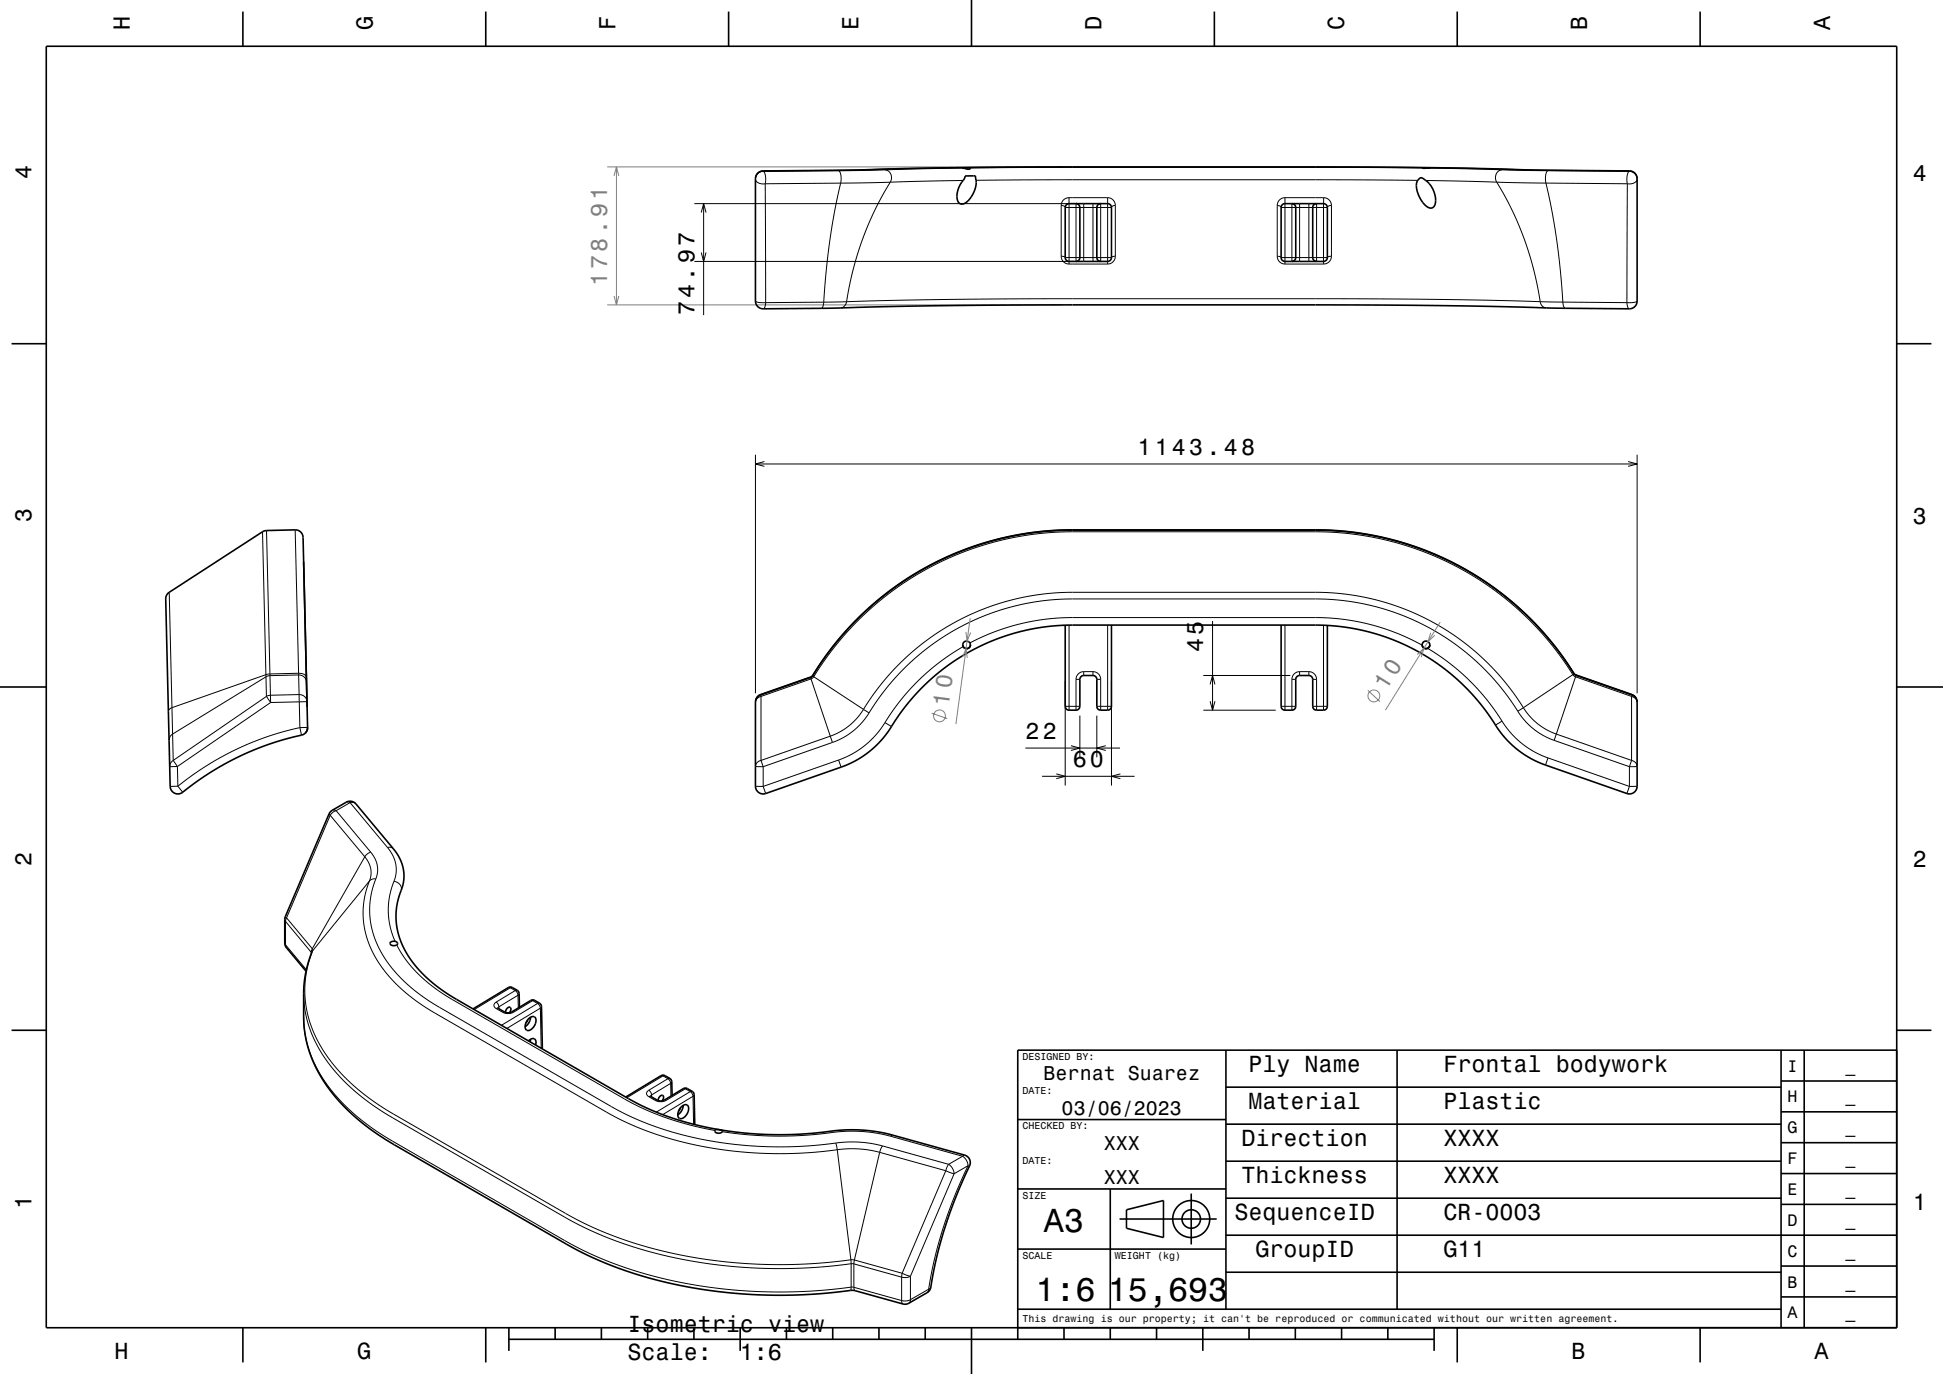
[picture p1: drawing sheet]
<svg xmlns="http://www.w3.org/2000/svg" width="420mm" height="297mm" viewBox="0 0 420 297" stroke-linecap="round" stroke-linejoin="round" font-family="sans-serif">
<g fill="none" stroke="#000" stroke-width=".22">
<path d="M165 36.9h.1M165 37a2.66 2.66 0 0 1 .4 2.7M165 37a1.42 1.42 0 0 0-1.5 .8 1.42 1.42 0 0 0 .2 1.6l.9 .3h.8M165 36.9a1.67 1.67 0 0 0-1.7 1.7M165 36.9v.1M165.4 39.7l.1 25.7M179.9 36.8h.1M179.9 36.8l-14.9 .1M181.3 36.9l.3 .3 .2 .7-.1 1.7M181.3 36.9l-16.3 .1M181.7 39.6l-1.2 5.6-1.1 6.8-.8 6.3-.5 7M181.7 39.6l-16.3 .1"/>
<path d="M187.9 36.7l-8 .1M187.9 36.7h-.1M191.3 36.7l-10 .2M191.3 36.7a1.71 1.71 0 0 1 1.1 2.7M192.4 39.4l-10.7 .2M192.4 39.4l-3.4 6.2-2.6 6.3-2 6.5-1.4 6.8M208.2 39l-15.8 .4M208.2 36.3l-16.9 .4M209.7 36.3l75-.1 22.7 .1M211 39l74.9-.1 20.6 .1M308.2 39l15.3 .4M308.6 36.3l16.1 .4"/>
<path d="M323.5 39.4l10.7 .2M323.5 39.4l3.3 6 2.7 6.2 2.1 6.8 1.3 6.8M324.7 36.7l9.9 .2M324.7 36.7a1.71 1.71 0 0 0-1.2 2.7M328.1 36.7l-13.6-.4-17.8-.2h-66.4l-23.6 .1-18.8 .5M328.1 36.7l7.8 .1M328.1 36.7h.1M334.2 39.6l1.2 5.5 1.1 6.7 .8 6.7 .5 6.8M334.2 39.6l17.6 .1M334.6 36.9a2.73 2.73 0 0 0-.4 2.7M334.6 36.9l17.6 .1M335.9 36.8h.1"/>
<path d="M335.9 36.8l16.3 .1M351.8 39.7l-.1 25.7M352.2 37a2.71 2.71 0 0 0-.4 2.7M352.2 36.9a1.67 1.67 0 0 1 1.7 1.7M352.2 37a1.46 1.46 0 0 1 1.4 .8 1.46 1.46 0 0 1-.1 1.5 2.27 2.27 0 0 1-1.7 .4M352.2 36.9v.1M352.2 36.9h.1M150.1 56.5h82.2M150.1 44h82.2M151.6 45.9l.5-1.9 .5 1.9M151.6 54.6l.5 1.9 .5-1.9M152.1 44v24.1"/>
<path d="M229.4 55.4l.5 .1 .4 .2h10l.1-.2 .7-.1M229.4 44.4l.6 .1 .3 .3h10l.1-.2 .7-.2M229.4 55.4a1.69 1.69 0 0 0 1.7 1.7M229.4 44.4v11M231.1 42.7v14.4M231.1 42.7a1.69 1.69 0 0 0-1.7 1.7M231.1 57.1h8.3M231.1 42.7h8.3M232.6 44v12.5M234.3 44v12.5M236.3 44v12.5M237.9 44v12.5"/>
<path d="M239.4 42.7a1.67 1.67 0 0 1 1.7 1.7M239.4 42.7v14.4M241.1 55.4a1.68 1.68 0 0 1-1.7 1.7M241.1 44.4v11M276.1 55.4l.5 .1 .3 .2h10l.2-.2 .7-.1M276.1 44.4l.5 .1 .3 .3h10l.2-.2 .7-.2M276.1 55.4a1.68 1.68 0 0 0 1.7 1.7M276.1 44.4v11M277.8 42.7a1.68 1.68 0 0 0-1.7 1.7M277.8 42.7v14.4M277.8 57.1h8.3M277.8 42.7h8.3"/>
<path d="M279.3 44v12.5M280.9 44v12.5M282.9 44v12.5M284.6 44v12.5M286.1 42.7v14.4M286.1 42.7a1.69 1.69 0 0 1 1.7 1.7M287.8 55.4a1.69 1.69 0 0 1-1.7 1.7M287.8 44.4v11M163.3 65.1l.8 .3h1.4M165.5 65.4v.3a1.11 1.11 0 0 1-.5 1.1M178.1 65.3l-.1 .3a1.11 1.11 0 0 1-.5 1M178.1 65.3l-12.6 .1"/>
<path d="M183 65.2l-4.9 .1M183 65.2a1.5 1.5 0 0 1-1.3 1.4M332.9 65.2l4.9 .1M332.9 65.2l-14.3-.4-19.6-.2h-70.7l-26.8 .2-18.5 .4M332.9 65.2a1.5 1.5 0 0 0 1.4 1.4M337.8 65.3v.2a1.14 1.14 0 0 0 .6 1.1M337.8 65.3l13.9 .1M351.7 65.4v.3a1.14 1.14 0 0 0 .5 1.1M353.9 65.1l-.8 .3h-1.4M163.3 98.3v51.6M165.2 99.8l-1.9 .5 1.9 .5M351.9 99.8l2 .5-2 .5"/>
<path d="M353.9 98.3v51.6M56.7 114.9l.8 30.9M57.6 114.7l.7 31M63.8 114.5l.7 31M163.3 100.3h190.6M36.6 128l.8 36.4M208.2 139.8l-5 3.3-4.6 3.9-4 4.4-3.3 4.8M209.7 139l4.3-2 4.7-1.7 4.9-1.1 4.7-.6 3.3-.1h53.1l6 .4 5.6 1.1 5.9 2 5.2 2.5M231.1 135.1v18.4M239.4 135.1v18.4M262.1 134.2v19.3M277.8 135.1v18.4"/>
<path d="M286.1 135.1v18.4M57.5 145.8l-20.3 7.2-.5 .3-.3 .4M57.5 145.8v.5M57.5 146.3l-20.2 12.4-.5 .5-.3 .8M57.5 146.3l.1 4.2M57.6 150.5l.9-.2 6.2-.2a1.63 1.63 0 0 1 1.7 1.6l-7.9 .2M57.6 150.5l-20.2 13.9M57.6 150.5l.9 1.4M58.3 145.7l-.8 .1M58.3 145.7l.1 .3M58.4 146l-.9 .3M58.4 146l.1 5.9"/>
<path d="M58.5 151.9l-20.1 13.8M64.5 145.5h.2a1.41 1.41 0 0 1 1.5 .9M64.5 145.5l-6.2 .2M64.5 145.5l.1 .4M64.6 145.9a1.63 1.63 0 0 1 1.7 1.5M64.6 145.9l-6.2 .1M64.6 145.9l.2 11.4M64.8 157.3l-6.8 1.9-3.8 1.4-3.5 1.5-6.2 3.5-6.1 4.4M64.8 157.3l.4 1.6M66.3 149.6h.1M66.4 152.8v.1M66.5 157.2l-1.7 .1"/>
<path d="M66.5 157.2v.1M164.4 150.3l.1 .2M164.4 150.1h.1M164.4 150.3a1.68 1.68 0 0 0-1.1 1.6 1.42 1.42 0 0 1 1.2-1.4M164.4 150.1a1.68 1.68 0 0 0-1.1 1.6M164.4 150.1v.2M164.5 150.5v13.9M175.2 146.5l.1 .3M175.2 146.4h.1M175.2 146.4v.1M175.2 146.5l-10.8 3.8M175.2 146.4l-10.8 3.7"/>
<path d="M175.3 146.8l4.2 12.3M175.3 146.8l-10.8 3.7M175.7 146.1l.2 .2M175.7 146.1l-.5 .4M175.7 146l-.5 .4M175.7 146h.1M175.7 146v.1M175.9 146.3l-.6 .5M175.9 146.3l10.7 7M179.5 159.1l.4 1.4M179.5 159.1l-15 5.3M186.6 153.3l1.3 .8"/>
<path d="M186.6 153.3l-1.4 2-1.6 1.5-1.9 1.3-2.2 1M187.9 154.1l-1.6 2.1-1.8 1.7-2.1 1.4-2.5 1.2M191.3 156.2l-2 2.7-2.4 2.2-2.7 1.9-2.9 1.3M191.3 156.2l1.4 .8M230.3 147.2v22.6M230.3 152.7h3.1M232.6 146.8v6.7M232.6 146.8h.8M233.4 154.7v9M234.3 145.2a1.67 1.67 0 0 0-1.7 1.6M234.3 145.2h2M234.3 145.2v.8"/>
<path d="M236.3 145.2a1.67 1.67 0 0 1 1.6 1.6M236.3 145.2v.8M237.1 154.7v9M237.1 152.7h3.2M237.1 146.8h.8M237.9 146.8v6.7M240.3 147.2v22.6M260.1 153.5h15.7M260.1 146h18.8M261.6 147.9l.5-1.9 .5 1.9M261.6 151.6l.5 1.9 .5-1.9M276.9 152.7h3.2"/>
<path d="M279.3 146.8v6.7M279.3 146.8h.8M280.9 145.2a1.67 1.67 0 0 0-1.6 1.6M280.9 145.2h2M280.9 145.2v.8M282.9 145.2a1.67 1.67 0 0 1 1.7 1.6M282.9 145.2v.8M283.8 152.7h3.1M283.8 146.8h.8M284.6 146.8v6.7M308.6 140.1l4.9 3.4 4.2 3.6 3.6 4.1 3.4 4.7M324.7 155.9l1.9 2.6 2.4 2.2 2.7 1.8 2.9 1.3"/>
<path d="M324.7 155.9l-1.4 .8M328.1 153.7l-2.7-3.9-3.2-3.8-3.2-3.2-4.3-3.4-3.7-2.5-4.4-2.4-4.4-1.8-5-1.6-5.6-1.1-5.8-.5h-54l-3.2 .1-3.5 .3-3.7 .6-3.2 .8-6.1 2.1-5.6 2.7-5.5 3.6-4.9 4.2-4.4 4.8-2 2.6-1.8 2.8M328.1 153.7l1.3 1.9 2 1.9 2.3 1.5 2.2 1M329.3 153l-2.7-3.9-3.4-4.1-3.5-3.5-4.1-3.3-4.6-3-4.4-2.3-4.7-1.9-4.7-1.4-5.7-1.1-6-.5h-54.2l-6.7 .5-6.6 1.4-6.4 2.1-5.9 2.9-2.9 1.8-2.9 2-5.1 4.4-4.4 4.8-3.8 5.4M329.3 153l-1.2 .7M329.3 153l1.5 2 1.6 1.5 1.9 1.2 2.1 1M336.4 158.7l-.5 1.3M336.4 158.7l16.3 5.7M340 145.8l-3.4-4.9-3.7-4.4-4.4-4.5-4.8-3.9-5.2-3.5-5-2.8-5.3-2.3-6.1-2.1-3.9-1-4.2-.7-7.4-.7-55.3-.1-4.2 .2-4.3 .5-4.4 .7-3.6 .9-3.9 1.2-3.7 1.4-4.1 1.8-3.6 1.8-3.4 2.1-3.3 2.3-3.1 2.5-3.2 2.8-3 3-2.7 3.3-2.6 3.4-2.3 3.5M340 145.8l.6 .5M340 145.8l-10.7 7.2M340.2 145.5h.1"/>
<path d="M340.2 145.7l-3.2-4.8-4-4.8-4.5-4.4-4.6-3.8-4.7-3.3-5.2-2.9-6-2.6-5.7-1.9-3.9-1-4.1-.8-3.8-.4-3.9-.3h-55.3l-4 .1-4.2 .5-4.2 .7-4.4 1-3.8 1.2-3.8 1.4-3.4 1.5-4 2-3.6 2.2-3.5 2.5-3.3 2.6-3.2 2.9-2.9 3.1-2.7 3.2-2.4 3.2-2.2 3.3M340.2 145.7l-.2 .1M340.2 145.7l.5 .3M340.2 145.5l-3.4-4.9-3.8-4.6-4.5-4.4-4.6-3.8-4.9-3.4-5.5-3.1-5.5-2.4-5.7-1.9-3.9-.9-4.1-.8-3.8-.5-3.9-.2-55.3-.1-4.2 .2-4.3 .4-4.2 .8-3.8 .9-3.9 1.1-3.7 1.4-3.7 1.6-4 2.1-3.8 2.3-3.3 2.3-3.1 2.5-3.2 2.9-2.9 3-2.6 3.1-2.7 3.6-2.2 3.3M340.2 145.5l.5 .4M340.2 145.5v.2M340.6 146.3l-4.2 12.4M340.6 146.3l12.1 4.2M340.7 146l-.1 .3M340.7 145.9h.1M340.7 145.9v.1M340.7 146l12.1 4.3"/>
<path d="M340.7 145.9l12.1 4.2M352.7 150.5v13.9M352.8 150.3l-.1 .2M352.8 150.1h.1M352.8 150.1a1.67 1.67 0 0 1 1.1 1.6M352.8 150.3a1.66 1.66 0 0 1 1.1 1.6 1.43 1.43 0 0 0-1.2-1.4M352.8 150.1v.2M37.4 164.4l-.5 .5-.2 .8h1.7M37.4 164.4l1 1.3M38.4 165.7v4.3M38.4 170h-1.6M38.4 170l1.1 1.2"/>
<path d="M71.1 175.9l.3 .3M71.4 176.2l7.5 9M71.4 176.2l-9.5 22.2M71.8 175.2l.3-.1 .6 .1M72.7 175.2l-.7 .3-.6 .7M72.7 175.2l7.4 9M74.8 173.4l.4-.1 .5 .2M75.7 173.5h.8l.5 .3M75.7 173.5l8.1 9.7M75.7 173.5l-3 1.7M163.3 170h1.7M164.5 164.4l.5 1.3"/>
<path d="M164.5 164.4a1.24 1.24 0 0 0-1.1 1.3h1.6M165 170l.5 1.5M165 165.7v4.3M179.9 160.5l-14.9 5.2M181.3 164.3l.5 1.5M181.3 164.3l-16.3 5.7M221.7 161.7h20.4M225.3 167.8h20M228.3 167.3l2 .5-2 .5M231.5 161.2l1.9 .5-1.9 .5M239 161.2l-1.9 .5 1.9 .5M242.2 167.3l-1.9 .5 1.9 .5"/>
<path d="M334.6 163.8l-.5 1.6M334.6 163.8l17.6 6.2M335.9 160l16.3 5.7M352.2 170l-.5 1.5M352.2 165.7v4.3M352.7 164.4l-.5 1.3M352.7 164.4a1.32 1.32 0 0 1 1.1 1.3h-1.6M353.9 170h-1.7M61.6 198.8l.1 .4M61.7 198.1l.2 .3M61.7 199.2l5.6 6.6M61.7 199.2v5"/>
<path d="M61.9 198.4l-.2 .8M61.9 198.4l5.6 6.7M78.9 185.2l.8 1.2 .4 1.3 .1 1.3-.3 1.4M78.9 185.2l-11.4 19.9M79.9 190.4l-.9 2.9-.5 2.8 .1 3.1 .5 2.8 .9 2.7 1.5 2.8 1.9 2.7 2.4 2.7 3.3 2.8 3.7 2.6 38.3 22.1 4.7 2.4 5.8 2.3 5.8 1.7 6.3 1.3 6.6 .9 7.5 .4 6.7-.2 6.5-.7M79.9 190.4l-12.3 15.1M80.1 184.2l.9 1.4 .6 1.5v1.4l-.4 1.5M80.1 184.2l-.6 .3-.6 .7M81.2 190l-.9 2.8-.4 3 .1 2.9 .6 2.9 1 2.7 1.4 2.6 1.9 2.6 2.4 2.6 3.4 2.8 3.4 2.3 38.2 22.1 4.7 2.4 5.6 2.2 6 1.7 5.9 1.2 7.1 .8 6.3 .3 6.5-.2 6.2-.6M81.2 190h-.7l-.6 .4M83.8 183.2l1.2 1.9 .6 1.8v1.9l-.4 1.7M83.8 183.2h.8l.4 .3"/>
<path d="M85.2 190.5l-1 3.3-.3 3.1 .4 3.4 1.1 3.2M85.2 190.5a1.66 1.66 0 0 1 1.5 2M61.6 203.8l.1 .4M61.7 204.2l.2 .7M61.7 204.2l4.5 5.4M65.6 214.8l.2 2.9 .6 2.8 1.1 3.2 1.2 2.5 1.5 2.5 2.3 2.9 2.5 2.7 2.4 2.2 3.2 2.4 3.7 2.4 37.9 21.9 3.5 1.9 6.2 2.7 6.4 2.2 7.1 1.8 7.4 1.3 7.1 .8 8 .3 8.2-.2 7.9-.8M65.6 219.8l.2 2.9 .6 2.9 1.1 3.1 1.2 2.5 1.5 2.6 2.2 2.8 2.2 2.4 2.8 2.5 3.2 2.5 4 2.5 37.5 21.7 3.6 1.9 6.6 2.9 6.5 2.2 6.6 1.6 7.9 1.4 7.9 .8 8 .3 7.2-.3 7.6-.8M67.3 205.8l.1 .2M67.3 205.8v.3M67.5 205.1l.1 .4M67.5 205.1l-.2 .7M67.6 205.5l-1.1 3.4-.6 3.6 .1 3.3 .5 3.5 1.2 3.5 1.5 3.1 2.4 3.6 2.7 3.1 4.3 3.9 5 3.4 39 22.6 6.4 3.2 6.7 2.5 7.8 2.3 7.8 1.5 7.8 1 8.3 .4 8.2-.3 8.3-.8"/>
<path d="M67.6 205.5l-.2 .3M85.8 204.2l1.9 3.2 2.6 3.1 3.4 2.9 3.9 2.6 40.1 23 3.6 1.6 4 1.5 4.3 1.2 4.9 1.1M107.2 216.6l.4 .4 .3 .6M107.2 216.6a.74 .74 0 0 0-.4 .7 .74 .74 0 0 0 .4 .7M107.2 218l1.5 .8M107.7 218h-.5M107.9 217.6l-.3 .3M107.9 217.6v.5M109.1 218.8h-.4M109.9 213.5h.4M110.3 213.5l1.1 .6M110.3 213.5l-7.8 4.7"/>
<path d="M110.6 218.8h.4M110.7 213.5h-.4M111 218.8h-.1a2.55 2.55 0 0 1-2.2 0M111.4 214.1l.3 .4 .3 .6M111.4 214.1l-4.2 2.5M111.8 214.1h-.4M112 215.1l-4.1 2.5M112 215.1v2.8M112.2 214.8l-.2 .3M114.7 216.3h.4M115.1 216.3l1.1 .6M115.1 216.3l-4.1 2.5"/>
<path d="M115.6 216.2l-.5 .1M116.2 216.9l.4 .4 .2 .6M116.2 216.9l-7.8 4.7M116.6 216.9h-.4M116.8 217.9l.2 8.7M116.8 217.9l-7.2 4.4M117 217.6l-.2 .3M117.2 226.3l-.2 .3M140.2 235.7a.74 .74 0 0 0-.4 .7 .74 .74 0 0 0 .4 .7M140.2 235.7l.4 .3 .2 .7M140.2 237.1l1.5 .8M140.7 237l-.5 .1"/>
<path d="M140.8 236.7l-.2 .3M140.8 236.7l.1 .4M142.1 237.8l-.4 .1M142.9 232.5l.4 .1M143.3 232.6l-7.8 4.7M143.3 232.6l1.1 .6M143.6 237.8h.4M143.7 232.5l-.4 .1M144 237.8l-.1 .1a2.58 2.58 0 0 1-2.2 0M144.4 233.2l.3 .3 .3 .7M144.4 233.2l-4.2 2.5M144.8 233.1l-.4 .1"/>
<path d="M145 234.2v2.7M145 234.2l-4.2 2.5M145.2 233.8l-.2 .4M147.7 235.3h.4M148.1 235.3l1.1 .7M148.1 235.3l-4.1 2.5M148.6 235.3h-.5M149.2 236l.4 .3 .2 .7M149.2 236l-7.3 4.4M149.6 235.9l-.4 .1M149.8 237l-6.6 3.9M149.8 237l.1 6"/>
<path d="M150 236.6l-.2 .4M156.1 244.6l5.7 .7 6.2 .3 6-.2 5.7-.6M179.5 244.5l.2 .3M179.7 244.8l3.3-.3 3.3 .1 3.2 .3 3 .7M180.6 247.1l2.6-.2h2.5l2.7 .3 2.4 .5M180.6 247.1l.4 1.4M181 248.5l2.4-.2h2.2l2.5 .3 2.1 .5M181 248.5l2.9 23.8M190.2 249.1l-5.5 23.3M190.2 249.1l14.2 4M190.8 247.7l-.6 1.4M190.8 247.7l14.3 4"/>
<path d="M192.5 245.6l15.6 4.3M193 245.4l-.5 .2M204.4 253.1l1.8 .6M204.4 253.1l-9.4 22.1M205.1 251.7l-.7 1.4M205.1 251.7a2.65 2.65 0 0 1 1.1 2M206.2 253.7l-9.4 22.2M208.1 249.9l.1 .1a2.62 2.62 0 0 1 1.1 2M208.1 249.9l-3 1.8M208.5 249.7l-.4 .2M209.3 252l-3.1 6.9-2.3 6.5-1.9 6.9-1.3 6.4M209.3 252h.3"/>
<path d="M209.3 252l-3.1 1.7M183.9 272.3l.8 .1M183.9 272.3l.1 .9M184 273.2h.6M184 278.2l.6 .1M184 278.2l-.2 .7M184 273.2v5M184.6 278.3l.1 .5 .2 .2M184.6 273.2v5.1M184.6 273.2l10.3 2.9M184.6 278.3l10.3 2.8M184.7 272.4l-.1 .8"/>
<path d="M184.7 272.4l10.3 2.8M194.9 276.1v5M195 275.2l-.1 .9M195 275.2l1.8 .7M196.8 275.9a2.66 2.66 0 0 1-1.9 .2M196.8 275.9v5M200.7 278.7l-.3 .7M200.7 278.7l-3.9 2.2M201.2 278.2l-.5 .5M194.9 281.1l.1 .5 .2 .3M196.8 280.9v.1a2.66 2.66 0 0 1-1.9 .1M196.8 280.9l-.1 .5-.2 .3"/>
</g>
<g fill="none" stroke="#808080" stroke-width=".22">
<path d="M131.3 36.1h98.5M132.7 38l.6-1.9 .5 1.9M133.3 36.1v29.8M131.3 65.9h98.5M132.7 64l.6 1.9 .5-1.9M208.8 136.6l.2 2 .8-1.9M209.6 138.9a.83 .83 0 0 1 .1 .9 .83 .83 0 0 1-.9 .4M209.7 133.6l-3.1 22.9M308.1 138.6a.83 .83 0 0 0-.7 .9 .83 .83 0 0 0 .9 .7 .83 .83 0 0 0 .8-.8M309.3 136.8l-.6 1.9 1.4-1.4M311.3 134.4l-11.8 19.1M201.4 154.2l3.4 1.1"/>
<path d="M208.1 142.1l.7-1.9 .3 2M295.7 149.2l2.6 2.4M306.3 141.5l1.5-1.4-.6 1.9"/>
<circle cx="203.1" cy="154.7" r="1.28"/>
<circle cx="297" cy="150.4" r="1.28"/>
</g>
<g fill="none" stroke="#000" stroke-width=".35">
<path d="M10 10h400v277h-400zM52.5 2.5v7.5M105 2.5v7.5M157.5 2.5v7.5M210 0v10M262.5 2.5v7.5M315 2.5v7.5M367.5 2.5v7.5M163.8 37.4l.4-.3 .8-.2 17.8-.1 22.2-.5 21.2-.2h71.1l19.8 .3 14.7 .4 20.4 .1a1.67 1.67 0 0 1 1.7 1.7v26.5a1.66 1.66 0 0 1-1.7 1.7l-15.9-.2-25.3-.5-26.6-.2-71.6 .1-16.9 .2-16.9 .4-14 .2a1.67 1.67 0 0 1-1.7-1.7v-26.5l.1-.6zM208.1 36.3l1.7 .1a1.84 1.84 0 0 1-1.7-.1zM208.6 38h2.2a5.5 5.5 0 0 1-2.6 6.1 1.29 1.29 0 0 1-1.3-1.7 7.2 7.2 0 0 1 1.7-4zM209.7 36.3h.1"/>
<path d="M306.8 38.6l.3-.2a5.1 5.1 0 0 1 2.9 6.1 1.26 1.26 0 0 1-2-.3 5.2 5.2 0 0 1-1.6-5.1zM307.4 36.3h1.2M307.4 36.3h.1M308.6 36.3h.5zM308.6 36.3h-1.2M230.4 44.3l.7-.3h8.4l.6 .4 .2 .4v10.9l-.4 .7-.5 .1h-8.3l-.7-.4-.1-.4v-10.9zM232.6 44l.5 .2 .3 .6v10.9l-.2 .5-.6 .3M237.9 44l-.6 .3-.2 .5v10.9l.3 .6 .5 .2M277.1 44.3l.7-.3h8.4l.6 .4 .1 .4v10.9l-.3 .7-.5 .1h-8.3l-.7-.4-.2-.4v-10.9zM279.3 44l.5 .2 .3 .6v10.9l-.2 .5-.6 .3M284.6 44l-.5 .2-.3 .6v10.9l.3 .6 .5 .2M2.5 74.3h7.5"/>
<path d="M410 74.3h7.5M208.1 139.4a.83 .83 0 0 0 .8 .8 .83 .83 0 0 0 .9-.8M240.3 135.1v17.6l-.2 .5-.7 .3h-1.8l-.5-.6v-6.1l-.3-.6-.5-.2h-2.3l-.5 .5-.1 6.2-.2 .5-.6 .3h-1.6l-.6-.4-.1-.4v-17.6M276.9 135.1v17.6l.2 .4 .6 .4h1.8l.5-.5 .1-6.2 .2-.5 .6-.3h2.1l.4 .2 .3 .4 .1 6.1 .1 .4 .6 .4h1.6l.5-.1 .3-.4v-17.8M307.4 139.4a.83 .83 0 0 0 .8 .8 .83 .83 0 0 0 .9-.8M0 148.5h10M66.2 146.4l.3 10.8M66.3 149.6l-.8-33.4a1.66 1.66 0 0 0-1.7-1.7l-6.2 .2-.7 .2-20.3 13.1-.7 .8-.1 .7 1 40.5a1.76 1.76 0 0 0 1.3 1.6 1.76 1.76 0 0 0 1.9-.8l5.5-3.8 6-3.4 6.4-2.6 6.6-1.9a1.9 1.9 0 0 0 2-1.9M66.5 157.2l-.1 .6-.4 .7M163.8 150.5l.6-.4 11.1-3.9 2.8-4.2 2.3-2.9 2.4-2.9 3.5-3.6 3.4-3 3.7-2.9 3.6-2.3 3.6-2.1 3.6-1.8 3.7-1.6 3.8-1.3 4.1-1.1 4.1-.9 3.7-.6 7.5-.5 55.8 .1 4.2 .3 3.5 .5 3.9 .7 4.1 1.1 5.2 1.7 6 2.7 5.2 2.9 4.9 3.4 4.4 3.7 4.5 4.4 3.3 4 4.3 5.9 12.2 4.2a1.67 1.67 0 0 1 1.1 1.6v18.4a1.67 1.67 0 0 1-2.2 1.4l-18.2-6.3-2.1-1-2.1-1.2-2-1.6-2-1.9-4.9-6.9-4-4.4-4.8-4.1-5.2-3.4-5.2-2.4-5.5-1.8-5.4-1-5.7-.4h-54.3l-6.2 .7-5.8 1.4-4.3 1.5-3.8 1.8-3.6 2.2-3.9 2.8-3.1 2.9-2.9 3.1-1.9 2.3-2.8 4.3-1.5 2-2 1.9-2.2 1.6-3.8 2-17 5.9a1.67 1.67 0 0 1-2.2-1.5v-18.3l.1-.5zM410 148.5h10M61.9 204.9l-.3-1.1v-5l.1-.7 9.5-22.2 .4-.6 3.2-1.9a1.67 1.67 0 0 1 2.2 .4l8.2 9.9a8.9 8.9 0 0 1 1.1 9.9 15.6 15.6 0 0 0 3.5 15.1 32.3 32.3 0 0 0 8.9 7.3l37.7 21.8a68.6 68.6 0 0 0 34.7 7.4l4.2-.2 7.5-.8h2.5l3.2 .3 3.8 .7 16.4 4.5a1.84 1.84 0 0 1 .6 3l-2.8 6.2-2.2 6.3-1.9 6.6-1.2 6.7-.4 .6-4.4 2.6-.7 .2-11.4-3a106.9 106.9 0 0 1-52.7-5.6l-3.8-1.6-4.5-2.3-38.9-22.4a39.9 39.9 0 0 1-16.8-17.6 24.2 24.2 0 0 1-2-9.6v-5.7l.2-2.3 .6-3 1-3"/>
<path d="M61.9 204.9h.1M61.9 204.9l4.3 5M84.4 203.7a.89 .89 0 0 1 .9-.3 .89 .89 0 0 1 .6 .7 1.01 1.01 0 0 1-1.6-.2zM107.6 217.9l1.6 .9 .9 .1 4.8-2.7h.7l1.1 .7 .3 .7 .1 9.1M109.3 218.8a.88 .88 0 0 1 1.1-1v.5l-.3 .6M112.3 217.7l-.1-3.2-.4-.4-1.5-.8-8 4.8M114.7 219.9l-.4 1.2-.8 .8M2.5 222.7h7.5M114.1 220.4l-.4 .7M114.2 220.3a.86 .86 0 0 1 .8-.6 .86 .86 0 0 1 .8 .5 2.2 2.2 0 0 1-1.8 2.5 1.38 1.38 0 0 1-.1-2zM114.2 225a.84 .84 0 0 1 .9-.5 .84 .84 0 0 1 .8 .7l-.1 .7M114.7 224.6l-.1 .6"/>
<path d="M140.6 236.9l1.6 1 .7 .1 .7-.2 4.3-2.6h.4l1.3 .7 .4 .7 .2 6.5M142.3 237.9a.96 .96 0 0 1 1-1.1l.1 .5-.3 .7M145.3 236.8l-.1-3.2-.4-.5-1.5-.7-8 4.7M147.1 239.5l-.4 .7M147.2 239.3a.86 .86 0 0 1 .8-.6 .86 .86 0 0 1 .8 .6 2.19 2.19 0 0 1-1.8 2.5 1.38 1.38 0 0 1-.1-2.1zM147.7 238.9v.1a2.63 2.63 0 0 1-1.2 2M265 235h120M265 227v56M302 227v56M385 233.7h25M385 227v60M390 227v60"/>
<path d="M410 222.7h7.5M410 227h-190v62.5M154.6 244.3a1.61 1.61 0 0 1 1.6 .2 .91 .91 0 0 1-.9 .5 .91 .91 0 0 1-.8-.6zM220 257h45M220 242h45M240 257v26M257.5 258v11M265 259h120M265 251h120M265 243h120M385 253.7h25M385 247h25"/>
<path d="M385 240.3h25M220 270h45M242 263.5h21M243.5 261.5l8-2v8l-8-2zM265 275h120M265 267h145M385 273.7h25M385 260.3h25M52.5 287v7.5M105 287v7.5M110 289.5h200M110 287v5"/>
<path d="M120 287v2.5M130 287v2.5M140 287v2.5M150 287v2.5M160 287v5M170 287v2.5M180 287v2.5M190 287v2.5M200 287v2.5M210 287v10M220 283h165M230 287v2.5"/>
<path d="M240 287v2.5M250 287v2.5M260 287v5M270 287v2.5M280 287v2.5M290 287v2.5M300 287v2.5M310 287v5M315 287v7.5M367.5 287v7.5M385 280.3h25"/>
<circle cx="208.9" cy="139.4" r=".83"/>
<circle cx="308.2" cy="139.4" r=".83"/>
<circle cx="257.5" cy="263.5" r="2"/>
<circle cx="257.5" cy="263.5" r="4"/>
</g>
<g font-size="7.2">
<text x="225.7" y="266.3">A3</text>
<text x="223.8" y="281.3">1:6</text>
<text x="239.5" y="281.3">15,693</text>
</g>
<text font-size="5.1" fill="#808080" x="299.7" y="149.4" transform="rotate(-58 299.7 149.4)">10</text>
<g font-size="5">
<text x="28.1" y="6.5" transform="rotate(-90 28.1 6.5)">H</text>
<text x="80.6" y="6.5" transform="rotate(-90 80.6 6.5)">G</text>
<text x="133.1" y="6.5" transform="rotate(-90 133.1 6.5)">F</text>
<text x="185.6" y="6.5" transform="rotate(-90 185.6 6.5)">E</text>
<text x="238.1" y="6.5" transform="rotate(-90 238.1 6.5)">D</text>
<text x="290.6" y="6.5" transform="rotate(-90 290.6 6.5)">C</text>
<text x="343.1" y="6.5" transform="rotate(-90 343.1 6.5)">B</text>
<text x="395.6" y="6.5" transform="rotate(-90 395.6 6.5)">A</text>
<text x="6.8" y="38.7" transform="rotate(-90 6.8 38.7)">4</text>
<text x="413.5" y="39">4</text>
<text x="150.1" y="68.1" transform="rotate(-90 150.1 68.1)">74.97</text>
<text x="245.9" y="98.3">1143.48</text>
<text x="6.8" y="112.9" transform="rotate(-90 6.8 112.9)">3</text>
<text x="413.5" y="113.2">3</text>
<text x="260.1" y="141" transform="rotate(-90 260.1 141)">45</text>
<text x="221.7" y="159.7">22</text>
<text x="231.9" y="165.8">60</text>
<text x="6.8" y="187.1" transform="rotate(-90 6.8 187.1)">2</text>
<text x="413.5" y="187.4">2</text>
<text x="269.9" y="231.8">Ply Name</text>
<text x="312" y="231.8">Frontal bodywork</text>
<text x="269.9" y="239.8">Material</text>
<text x="312" y="239.8">Plastic</text>
<text x="268.3" y="247.8">Direction</text>
<text x="312" y="247.8">XXXX</text>
<text x="268.3" y="255.8">Thickness</text>
<text x="312" y="255.8">XXXX</text>
<text x="6.8" y="261.3" transform="rotate(-90 6.8 261.3)">1</text>
<text x="266.8" y="263.8">SequenceID</text>
<text x="312" y="263.8">CR-0003</text>
<text x="413.5" y="261.6">1</text>
<text x="271.4" y="271.8">GroupID</text>
<text x="312" y="271.8">G11</text>
<text x="135.6" y="287.9">Isometric view</text>
<text x="24.7" y="293.8">H</text>
<text x="77.2" y="293.8">G</text>
<text x="135.6" y="294">Scale:</text>
<text x="159.9" y="294">1:6</text>
<text x="339.7" y="293.8">B</text>
<text x="392.2" y="293.8">A</text>
</g>
<g font-size="5" fill="#808080">
<text x="131.3" y="61.8" transform="rotate(-90 131.3 61.8)">178.91</text>
<text x="205.1" y="152.7" transform="rotate(-83 205.1 152.7)">10</text>
</g>
<g font-size="4.3">
<text x="225.6" y="233.5">Bernat Suarez</text>
<text x="229.5" y="241">03/06/2023</text>
<text x="238.6" y="248.5">XXX</text>
<text x="238.6" y="256">XXX</text>
</g>
<g font-size="3.6">
<text x="386.4" y="231.6">I</text>
<text x="398.9" y="231.6">_</text>
<text x="386.4" y="238.3">H</text>
<text x="398.9" y="238.3">_</text>
<text x="386.4" y="245">G</text>
<text x="398.9" y="245">_</text>
<text x="386.4" y="251.6">F</text>
<text x="398.9" y="251.6">_</text>
<text x="386.4" y="258.3">E</text>
<text x="398.9" y="258.3">_</text>
<text x="386.4" y="265">D</text>
<text x="398.9" y="265">_</text>
<text x="386.4" y="271.6">C</text>
<text x="398.9" y="271.6">_</text>
<text x="386.4" y="278.3">B</text>
<text x="398.9" y="278.3">_</text>
<text x="386.4" y="285">A</text>
<text x="398.9" y="285">_</text>
</g>
<g font-size="2.2">
<text x="221" y="229.1">DESIGNED BY:</text>
<text x="221" y="236.6">DATE:</text>
<text x="221" y="244.1">CHECKED BY:</text>
<text x="221" y="251.6">DATE:</text>
<text x="221" y="259.1">SIZE</text>
<text x="221" y="272.1">SCALE</text>
<text x="241" y="272.1">WEIGHT (kg)</text>
<text x="221" y="285.8">This drawing is our property; it can't be reproduced or communicated without our written agreement.</text>
</g>
</svg>
